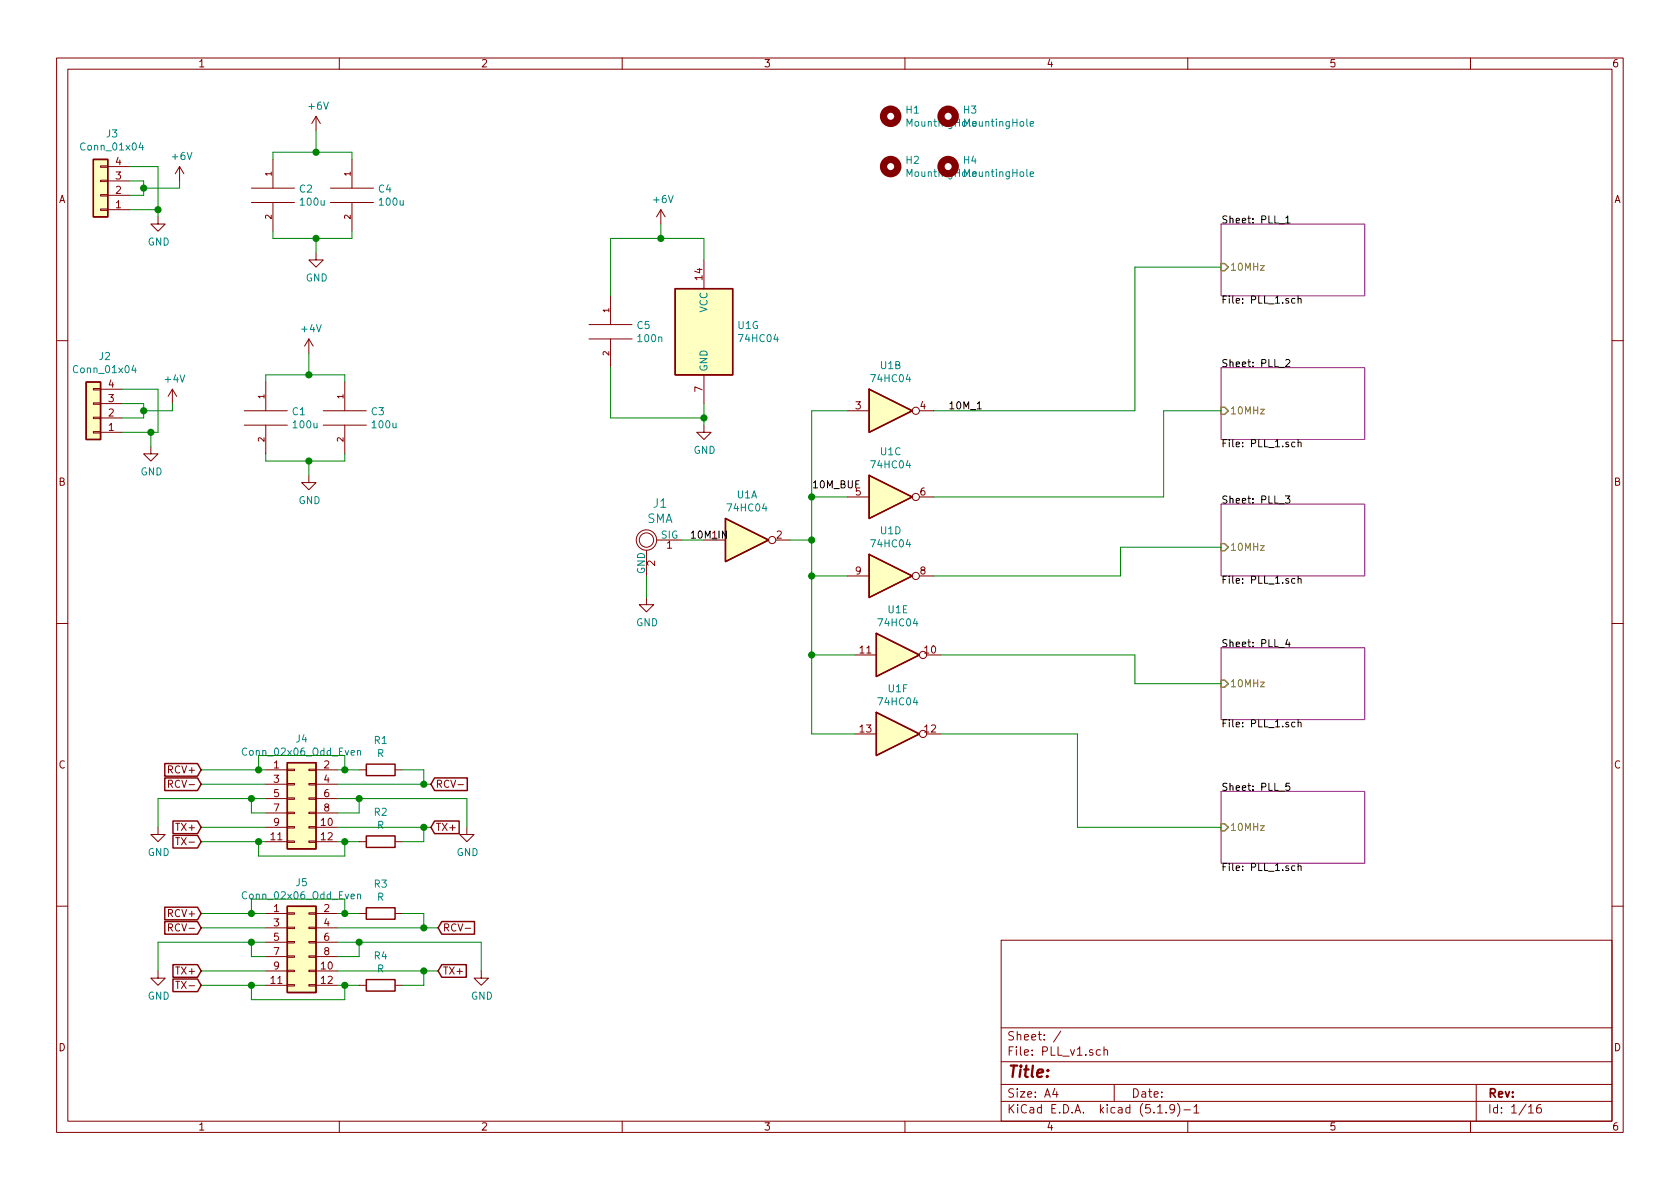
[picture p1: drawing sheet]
<svg xmlns="http://www.w3.org/2000/svg" width="297mm" height="210mm" viewBox="0 0 297 210" stroke-linecap="round" stroke-linejoin="round" font-family="sans-serif">
<g fill="none" stroke="#840000" stroke-width=".18">
<path d="M10 10.3h277v189.9h-277zM12 12.2h273v186.1h-273zM60 10.3v1.9M110 10.3v1.9M160 10.3v1.9M210 10.3v1.9M260 10.3v1.9M17.8 29.3h1.2v.3h-1.2zM17.8 31.9h1.2v.2h-1.2zM17.8 37h1.2v.2h-1.2zM17.8 34.4h1.2v.3h-1.2zM19 37.1h3.9"/>
<path d="M19 34.5h3.9M19 32h3.9M19 29.5h3.9M27.9 38.3v1.3h1.3l-1.3 1.3-1.2-1.3h1.2M31.7 29.5l-.7 1.2M31.7 29.5v2.5M31.7 29.5l.8 1.2M44.4 35.8h7.7M44.4 33.3h7.7M48.3 28.2v5.1M48.3 35.8v5.1M55.9 20.6l-.8 1.2"/>
<path d="M55.9 20.6v2.5M55.9 20.6l.7 1.2M58.4 35.8h7.6M58.4 33.3h7.6M62.2 28.2v5.1M62.2 35.8v5.1M116.8 37.1l-.7 1.2M116.8 37.1v2.5M116.8 37.1l.8 1.2M54.6 59.9l-.8 1.3M54.6 59.9v2.6M54.6 59.9l.8 1.3"/>
<path d="M55.9 44.7v1.3h1.2l-1.2 1.2-1.3-1.2h1.3M104.1 59.9h7.7M104.1 57.4h7.7M107.9 52.3v5.1M107.9 59.9v5.1M124.5 46v5M10 60.2h2M16.5 68.7h1.3v.3h-1.3zM16.5 71.2h1.3v.3h-1.3zM16.5 76.3h1.3v.3h-1.3zM16.5 73.8h1.3v.2h-1.3zM17.8 76.4h3.8"/>
<path d="M17.8 73.9h3.8M17.8 71.4h3.8M17.8 68.8h3.8M26.7 79v1.3h1.2l-1.2 1.2-1.3-1.2h1.3M30.5 68.8l-.8 1.3M30.5 68.8v2.6M30.5 68.8l.7 1.3M43.2 75.2h7.6M43.2 72.6h7.6M47 67.6v5M47 75.2v5.1M57.1 75.2h7.7"/>
<path d="M57.1 72.6h7.7M61 67.6v5M61 75.2v5.1M124.5 75.2v1.2h1.2l-1.2 1.3-1.3-1.3h1.3M124.5 66.3v5.1M149.9 72.6h3.8M162.6 72.6h2.5M285 60.2h2M54.6 84.1v1.2h1.3l-1.3 1.3-1.3-1.3h1.3M114.3 97.4v4.4M116.2 95.5h4.4M124.5 95.5h3.8"/>
<path d="M137.2 95.5h2.5M149.9 87.9h3.8M162.6 87.9h2.5M10 110.3h2M114.3 105.7v1.2h1.3l-1.3 1.3-1.3-1.3h1.3M149.9 101.8h3.8M151.1 115.8h3.8M162.6 101.8h2.5M163.8 115.8h2.6M285 110.3h2M29.8 138.6l.7-.1v-.4l-.2-.1h-.5v1.2M47 136.1h3.8"/>
<path d="M47 138.7h3.8M50.8 138.6h1.3v.2h-1.3zM50.8 136h1.3v.3h-1.3zM54.6 138.6h1.3v.2h-1.3zM54.6 136h1.3v.3h-1.3zM55.9 136.1h3.8M55.9 138.7h3.8M63.5 136.1h1.3M69.8 136.1h1.3M81 138.8h.9M151.1 129.8h3.8M163.8 129.8h2.6"/>
<path d="M27.9 146.3v1.3h1.3l-1.3 1.2-1.2-1.2h1.2M31.1 148.1h.7M47 148.8h3.8M47 146.3h3.8M47 141.2h3.8M47 143.8h3.8M50.8 146.2h1.3v.2h-1.3zM50.8 148.7h1.3v.3h-1.3zM50.8 143.6h1.3v.3h-1.3zM50.8 141.1h1.3v.2h-1.3zM54.6 146.2h1.3v.2h-1.3zM54.6 148.7h1.3v.3h-1.3z"/>
<path d="M54.6 143.6h1.3v.3h-1.3zM54.6 141.1h1.3v.2h-1.3zM55.9 148.8h3.8M55.9 146.3h3.8M55.9 141.2h3.8M55.9 143.8h3.8M63.5 148.8h1.3M69.8 148.8h1.3M82.5 146.3v1.3h1.3l-1.3 1.2-1.2-1.2h1.2M10 160.2h2M27.9 171.7v1.3h1.3l-1.3 1.2-1.2-1.2h1.2M29.8 164l.7-.1v-.4l-.2-.1h-.5v1.2"/>
<path d="M31.1 173.5h.7M47 174.2h3.8M47 161.5h3.8M47 171.7h3.8M47 164.1h3.8M47 166.6h3.8M47 169.2h3.8M50.8 171.6h1.3v.2h-1.3zM50.8 174.1h1.3v.3h-1.3zM50.8 169h1.3v.3h-1.3zM50.8 164h1.3v.2h-1.3zM50.8 161.4h1.3v.3h-1.3z"/>
<path d="M50.8 166.5h1.3v.2h-1.3zM54.6 171.6h1.3v.2h-1.3zM54.6 174.1h1.3v.3h-1.3zM54.6 169h1.3v.3h-1.3zM54.6 164h1.3v.2h-1.3zM54.6 161.4h1.3v.3h-1.3zM54.6 166.5h1.3v.2h-1.3zM55.9 174.2h3.8M55.9 161.5h3.8M55.9 171.7h3.8M55.9 164.1h3.8M55.9 166.6h3.8"/>
<path d="M55.9 169.2h3.8M63.5 174.2h1.3M63.5 161.5h1.3M69.8 174.2h1.3M69.8 161.5h1.3M82.2 164.2h1M85.1 171.7v1.3h1.3l-1.3 1.2-1.3-1.2h1.3M177 166.3h108v32h-108zM285 160.2h2M60 198.3v1.9M110 198.3v1.9M160 198.3v1.9"/>
<path d="M177 194.8h108M177 191.8h108M177 187.8h108M177 181.8h108M186.5 192.5l-.4 1h1M186.8 193v1M187.6 182.3l-1.3 2M194.6 185.7l-.5-.1-.3 .3 .1 .6 .2 .1 .5-.1M195.2 185.7l.2-.1 .4 .1v.9M195.2 185.1v1.5M197 191.8v3M204.7 196.8h.8"/>
<path d="M206.2 196.7v.1M207.7 196l-.1 .1a.48 .48 0 0 1-.6 .1l-.2-.2 .2-.6a.48 .48 0 0 1 .6 .1 1.27 1.27 0 0 1-.2 1.2l-.4 .1M208.2 195.1a1.71 1.71 0 0 1 0 2.3M209.3 196.3h1.2M210 198.3v1.9M211.1 195.8l.4-.5v1.5M211.1 196.8h.9M260 198.3v1.9M261 191.8v6.5M270.3 195.8l.4-.5v1.5M270.3 196.8h.8M272.4 195.3a.62 .62 0 0 0-.7 .7l.1 .7 .2 .1 .5-.1v-.5l-.1-.2-.4-.1-.3 .3"/>
<circle cx="161.9" cy="72.6" r=".63"/>
<circle cx="114.3" cy="95.5" r="1.8"/>
<circle cx="114.3" cy="95.5" r="1.27"/>
<circle cx="136.5" cy="95.5" r=".63"/>
<circle cx="161.9" cy="87.9" r=".63"/>
<circle cx="161.9" cy="101.8" r=".63"/>
<circle cx="163.2" cy="115.8" r=".63"/>
<circle cx="163.2" cy="129.8" r=".63"/>
</g>
<path d="M215.9 39.6h25.4v12.7h-25.4zM215.9 65h25.4v12.7h-25.4zM215.9 89.1h25.4v12.7h-25.4zM215.9 114.5h25.4v12.7h-25.4zM215.9 139.9h25.4v12.7h-25.4z" fill="none" stroke="#840084" stroke-width=".18"/>
<g fill="none" stroke="#000" stroke-width=".18">
<path d="M226.1 39.6h1M227.3 38.5l.4-.3v1.2M227.3 39.4h.8M229 52.8h-.4l-.2 .2 .1 .6h.5M229.5 52.9l.2-.1h.3v.8M229.5 52.3v1.3M172.8 72.3h.7M227.3 63.7l.5-.1 .3 .3-.8 .9h.8M229 78.2h-.4l-.2 .2 .1 .6h.5M229.5 78.3l.2-.1h.3v.8M229.5 77.7v1.3M227.3 87.7h.8l-.5 .5 .4 .1 .1 .4-.3 .3-.5-.2"/>
<path d="M227.6 113l-.3 .9h.8M227.9 113.5v.9M229 102.4l-.4-.1-.2 .2 .1 .6h.5M229.5 102.4l.2-.1 .3 .1v.7M229.5 101.9v1.2M228 138.5h-.6l-.1 .6 .5-.1 .3 .2v.3l-.3 .3-.5-.2M229 127.8l-.4-.1-.2 .2 .1 .6h.5M229.5 127.8l.2-.1 .3 .1v.7M229.5 127.3v1.2M229 153.2l-.4-.1-.2 .2 .1 .6h.5M229.5 153.2l.2-.1 .3 .1v.7M229.5 152.7v1.2"/>
</g>
<path d="M215.9 46.6h.6l.7 .6-.7 .7h-.6zM215.9 72h.6l.7 .6-.7 .7h-.6zM215.9 96.1h.6l.7 .7-.7 .6h-.6zM215.9 120.3h.6l.7 .6-.7 .6h-.6zM215.9 145.7h.6l.7 .6-.7 .6h-.6z" fill="none" stroke="#848400" stroke-width=".25"/>
<g fill="none" stroke="#840000" stroke-width=".25">
<path d="M16.5 28.2h2.5v10.1h-2.5zM119.4 51h10.1v15.3h-10.1zM15.2 67.6h2.6v10.1h-2.6zM153.7 68.8l7.6 3.8-7.6 3.8zM128.3 91.7l7.6 3.8-7.6 3.8zM153.7 98l7.6 3.8-7.6 3.9zM153.7 84.1l7.6 3.8-7.6 3.8zM154.9 112l7.7 3.8-7.7 3.8zM29.1 135h5.8l.7 1.1-.7 1.2h-5.8zM29.1 137.6h5.8l.7 1.1-.7 1.1h-5.8zM50.8 134.9h5.1v15.2h-5.1zM64.8 135.1h5v2.1h-5z"/>
<path d="M76.8 137.6h5.8v2.2h-5.8l-.6-1.1zM154.9 126l7.7 3.8-7.7 3.8zM30.6 145.2h4.3l.7 1.1-.7 1.1h-4.3zM30.6 147.7h4.3l.7 1.1-.7 1.2h-4.3zM64.8 147.8h5v2.1h-5zM76.8 145.2h4.4v2.2h-4.4l-.6-1.1zM29.1 160.4h5.8l.7 1.1-.7 1.2h-5.8zM29.1 163h5.8l.7 1.1-.7 1.1h-5.8zM30.6 173.1h4.3l.7 1.1-.7 1.2h-4.3zM30.6 170.6h4.3l.7 1.1-.7 1.1h-4.3zM50.8 160.3h5.1v15.2h-5.1zM64.8 173.2h5v2.1h-5z"/>
<path d="M64.8 160.5h5v2.1h-5zM78.1 163h5.8v2.2h-5.8l-.6-1.1zM78.1 170.6h4.3v2.2h-4.3l-.6-1.1z"/>
</g>
<g fill="#ffffc2" stroke="#ffffc2" stroke-width=".18">
<path d="M128.3 91.7l7.6 3.8-7.6 3.8z"/>
<path d="M119.4 51h10.1v15.3h-10.1z"/>
<path d="M154.9 126l7.7 3.8-7.7 3.8z"/>
<path d="M50.8 134.9h5.1v15.2h-5.1z"/>
<path d="M50.8 160.3h5.1v15.2h-5.1z"/>
<path d="M16.5 28.2h2.5v10.1h-2.5z"/>
<path d="M15.2 67.6h2.6v10.1h-2.6z"/>
<path d="M153.7 98l7.6 3.8-7.6 3.9z"/>
<path d="M154.9 112l7.7 3.8-7.7 3.8z"/>
<path d="M153.7 68.8l7.6 3.8-7.6 3.8z"/>
<path d="M153.7 84.1l7.6 3.8-7.6 3.8z"/>
</g>
<path d="M24.9 25.2l-.3 .9h.8M25.2 25.7v.8M182.1 21.9l.7-.1-.1-.3h-.4l-.2 .2 .1 .6h.5M182.1 30.8l.7-.1-.1-.3h-.4l-.2 .2 .1 .6h.5M23.6 64.6l-.3 .9h.8M23.9 65.1v.8M63.2 132.8l.2-.1 .3 .1 .1 .7M63.2 132.7v.8M63.2 158.2l.2-.1 .3 .1 .1 .7M63.2 158.1v.8" fill="none" stroke="#008484" stroke-width=".18"/>
<g fill="none" stroke="#840000" stroke-width="1.3">
<circle cx="157.5" cy="29.5" r="1.27"/>
<circle cx="157.5" cy="20.6" r="1.27"/>
<circle cx="167.6" cy="29.5" r="1.27"/>
<circle cx="167.6" cy="20.6" r="1.27"/>
</g>
<g fill="none" stroke="#008400" stroke-width=".18">
<path d="M22.9 29.5h5v8.8M22.9 32h2.5v2.5h-2.5M22.9 37.1h5M31.7 32v1.3h-6.3M48.3 28.2v-1.3h13.9v1.3M55.9 23.1v3.8M116.8 39.6v2.6M48.3 40.9v1.3h13.9v-1.3M55.9 42.2v2.5M124.5 46v-3.8h-16.6v10.1M215.9 47.2h-15.2v25.4h-35.6M21.6 71.4h3.8v2.5h-3.8"/>
<path d="M21.6 68.8h6.3v7.6h-6.3M26.7 76.4v2.6M30.5 71.4v1.2h-5.1M47 67.6v-1.3h14v1.3M54.6 62.5v3.8M107.9 65v8.9h16.6M124.5 71.4v3.8M149.9 72.6h-6.4v57.2h7.6M215.9 72.6h-10.2v15.3h-40.6M47 80.3v1.2h14v-1.2M54.6 81.5v2.6M120.6 95.5h3.9"/>
<path d="M139.7 95.5h3.8M143.5 87.9h6.4M215.9 96.8h-17.8v5h-33M114.3 101.8v3.9M143.5 115.8h7.6M143.5 101.8h6.4M166.4 115.8h34.3v5.1h15.2M35.6 136.1h11.4M35.6 138.7h11.4M45.7 136.1v-2.5h15.3v2.5M59.7 136.1h3.8M59.7 138.7h16.5"/>
<path d="M71.1 136.1h3.8v2.6M166.4 129.8h24.1v16.5h25.4M35.6 148.8h11.4M35.6 146.3h11.4M44.4 141.2v2.6h2.6M45.7 148.8v2.6h15.3v-2.6M47 141.2h-19.1v5.1M59.7 148.8h3.8M59.7 146.3h16.5M59.7 141.2h22.8v5.1M63.5 141.2v2.6h-3.8M74.9 146.3v2.5h-3.8"/>
<path d="M35.6 161.5h11.4M35.6 174.2h11.4M35.6 171.7h11.4M35.6 164.1h11.4M44.4 161.5v-2.5h16.6v2.5M44.4 174.2v2.6h16.6v-2.6M44.4 166.6v2.6h2.6M47 166.6h-19.1v5.1M59.7 161.5h3.8M59.7 174.2h3.8M59.7 171.7h17.8M59.7 164.1h17.8"/>
<path d="M59.7 166.6h25.4v5.1M63.5 166.6v2.6h-3.8M71.1 161.5h3.8v2.6M74.9 171.7v2.5h-3.8"/>
</g>
<g fill="#008400" stroke="#008400" stroke-width=".25">
<circle cx="74.9" cy="164.1" r=".51"/>
<circle cx="44.5" cy="161.5" r=".51"/>
<circle cx="55.9" cy="26.9" r=".51"/>
<circle cx="55.9" cy="42.2" r=".51"/>
<circle cx="44.5" cy="141.2" r=".51"/>
<circle cx="143.5" cy="115.8" r=".51"/>
<circle cx="44.5" cy="166.6" r=".51"/>
<circle cx="54.6" cy="66.3" r=".51"/>
<circle cx="54.6" cy="81.5" r=".51"/>
<circle cx="124.5" cy="73.9" r=".51"/>
<circle cx="116.8" cy="42.2" r=".51"/>
<circle cx="143.5" cy="101.8" r=".51"/>
<circle cx="143.5" cy="95.5" r=".51"/>
<circle cx="74.9" cy="171.7" r=".51"/>
<circle cx="44.5" cy="174.2" r=".51"/>
<circle cx="61" cy="174.2" r=".51"/>
<circle cx="27.9" cy="37.1" r=".51"/>
<circle cx="61" cy="161.5" r=".51"/>
<circle cx="45.7" cy="148.8" r=".51"/>
<circle cx="61" cy="148.8" r=".51"/>
<circle cx="45.7" cy="136.1" r=".51"/>
<circle cx="61" cy="136.1" r=".51"/>
<circle cx="74.9" cy="138.7" r=".51"/>
<circle cx="74.9" cy="146.3" r=".51"/>
<circle cx="63.5" cy="141.2" r=".51"/>
<circle cx="63.5" cy="166.6" r=".51"/>
<circle cx="25.4" cy="33.3" r=".51"/>
<circle cx="143.5" cy="87.9" r=".51"/>
<circle cx="25.4" cy="72.6" r=".51"/>
<circle cx="26.7" cy="76.4" r=".51"/>
</g>
<text font-size="2.8" fill="#840000" x="178" y="190.5">Title:</text>
<g font-size="2.1" fill="#008484">
<text x="115.5" y="89.8">J1</text>
<text x="114.4" y="92.5">SMA</text>
</g>
<g font-size="2.1" fill="#840000">
<text x="178" y="184">Sheet: /</text>
<text x="178" y="186.7">File: PLL_v1.sch</text>
<text x="178" y="196.9">KiCad E.D.A. kicad (5.1.9)-1</text>
<text x="178" y="194.1">Size: A4</text>
<text x="200" y="194.1">Date:</text>
<text x="263" y="194.1">Rev:</text>
<text x="263" y="196.9">Id: 1/16</text>
</g>
<g font-size="1.8" fill="#840000">
<text x="35" y="11.9">1</text>
<text x="85" y="11.9">2</text>
<text x="135" y="11.9">3</text>
<text x="185" y="11.9">4</text>
<text x="235" y="11.9">5</text>
<text x="285" y="11.9">6</text>
<text x="20.5" y="29.2">4</text>
<text x="10.4" y="35.9">A</text>
<text x="20.5" y="34.3">2</text>
<text x="20.5" y="31.7">3</text>
<text x="285.4" y="35.9">A</text>
<text x="20.5" y="36.8">1</text>
<text x="124.2" y="49.5" transform="rotate(-90 124.2 49.5)">14</text>
<text x="19.2" y="71.1">3</text>
<text x="19.2" y="68.6">4</text>
<text x="124.2" y="69.3" transform="rotate(-90 124.2 69.3)">7</text>
<text x="19.2" y="76.2">1</text>
<text x="19.2" y="73.7">2</text>
<text x="151.3" y="72.4">3</text>
<text x="162.7" y="72.4">4</text>
<text x="10.4" y="85.9">B</text>
<text x="151.3" y="87.6">5</text>
<text x="162.7" y="87.6">6</text>
<text x="285.4" y="85.9">B</text>
<text x="137.3" y="95.2">2</text>
<text x="115.8" y="100.1" transform="rotate(-90 115.8 100.1)">2</text>
<text x="117.9" y="97">1</text>
<text x="151.3" y="101.6">9</text>
<text x="162.7" y="101.6">8</text>
<text x="152.1" y="115.6">11</text>
<text x="163.5" y="115.6">10</text>
<text x="152.1" y="129.5">13</text>
<text x="163.5" y="129.5">12</text>
<text x="10.4" y="135.9">C</text>
<text x="30" y="136.8">RCV+</text>
<text x="48.4" y="135.9">1</text>
<text x="57.3" y="135.9">2</text>
<text x="285.4" y="135.9">C</text>
<text x="30.5" y="139.3">RCV-</text>
<text x="48.4" y="138.4">3</text>
<text x="48.4" y="141">5</text>
<text x="48.4" y="143.5">7</text>
<text x="57.3" y="138.4">4</text>
<text x="57.3" y="141">6</text>
<text x="57.3" y="143.5">8</text>
<text x="77" y="139.3">RCV-</text>
<text x="31.5" y="146.9">TX+</text>
<text x="31.9" y="149.5">TX-</text>
<text x="47.9" y="148.6">11</text>
<text x="48.4" y="146">9</text>
<text x="56.8" y="146">10</text>
<text x="56.8" y="148.6">12</text>
<text x="77" y="146.9">TX+</text>
<text x="48.4" y="161.3">1</text>
<text x="57.3" y="161.3">2</text>
<text x="30" y="162.2">RCV+</text>
<text x="30.5" y="164.7">RCV-</text>
<text x="48.4" y="163.8">3</text>
<text x="48.4" y="166.4">5</text>
<text x="57.3" y="163.8">4</text>
<text x="57.3" y="166.4">6</text>
<text x="78.3" y="164.7">RCV-</text>
<text x="31.5" y="172.3">TX+</text>
<text x="47.9" y="174">11</text>
<text x="48.4" y="168.9">7</text>
<text x="48.4" y="171.4">9</text>
<text x="56.8" y="171.4">10</text>
<text x="56.8" y="174">12</text>
<text x="57.3" y="168.9">8</text>
<text x="78.3" y="172.3">TX+</text>
<text x="31.9" y="174.9">TX-</text>
<text x="10.4" y="185.9">D</text>
<text x="285.4" y="185.9">D</text>
<text x="35" y="199.9">1</text>
<text x="85" y="199.9">2</text>
<text x="135" y="199.9">3</text>
<text x="185" y="199.9">4</text>
<text x="235" y="199.9">5</text>
<text x="285" y="199.9">6</text>
</g>
<g font-size="1.8" fill="#008484">
<text x="54.7" y="19.4">+6V</text>
<text x="160.2" y="20.1">H1</text>
<text x="160.6" y="22.4">MountingHoleMountingHole</text>
<text x="170.4" y="20.1">H3</text>
<text x="14.6" y="26.6">Conn_01x04</text>
<text x="18.8" y="24.3">J3</text>
<text x="30.5" y="28.3">+6V</text>
<text x="160.2" y="29">H2</text>
<text x="170.4" y="29">H4</text>
<text x="53" y="34.1">C2</text>
<text x="67" y="34.1">C4</text>
<text x="115.6" y="35.9">+6V</text>
<text x="160.6" y="31.3">MountingHoleMountingHole</text>
<text x="53.2" y="36.4">100u</text>
<text x="67.2" y="36.4">100u</text>
<text x="26.1" y="43.4">GND</text>
<text x="54.1" y="49.8">GND</text>
<text x="53.4" y="58.8">+4V</text>
<text x="112.7" y="58.2">C5</text>
<text x="125.1" y="55.3" transform="rotate(-90 125.1 55.3)">VCC</text>
<text x="130.5" y="58.2">U1G</text>
<text x="13.3" y="66">Conn_01x04</text>
<text x="17.6" y="63.7">J2</text>
<text x="112.9" y="60.5">100n</text>
<text x="125.1" y="65.8" transform="rotate(-90 125.1 65.8)">GND</text>
<text x="130.9" y="60.5">74HC04</text>
<text x="155.7" y="65.3">U1B</text>
<text x="29.3" y="67.7">+4V</text>
<text x="154.3" y="67.6">74HC04</text>
<text x="51.7" y="73.4">C1</text>
<text x="52" y="75.7">100u</text>
<text x="65.7" y="73.4">C3</text>
<text x="65.9" y="75.7">100u</text>
<text x="122.6" y="80.3">GND</text>
<text x="154.3" y="82.8">74HC04</text>
<text x="155.7" y="80.5">U1C</text>
<text x="24.8" y="84.1">GND</text>
<text x="52.8" y="89.1">GND</text>
<text x="130.3" y="88.1">U1A</text>
<text x="116.9" y="95.2">SIG</text>
<text x="128.9" y="90.4">74HC04</text>
<text x="155.7" y="94.5">U1D</text>
<text x="114" y="101.5" transform="rotate(-90 114 101.5)">GND</text>
<text x="154.3" y="96.8">74HC04</text>
<text x="112.5" y="110.7">GND</text>
<text x="155.5" y="110.8">74HC04</text>
<text x="157" y="108.5">U1E</text>
<text x="155.5" y="124.7">74HC04</text>
<text x="157.1" y="122.4">U1F</text>
<text x="52.4" y="131.3">J4</text>
<text x="66.2" y="131.6">R1</text>
<text x="43.3" y="133.6">Conn_02x06_Odd_Even</text>
<text x="66.7" y="133.9">R</text>
<text x="66.2" y="144.3">R2</text>
<text x="66.7" y="146.6">R</text>
<text x="26.1" y="151.4">GND</text>
<text x="80.7" y="151.4">GND</text>
<text x="43.3" y="159">Conn_02x06_Odd_Even</text>
<text x="52.4" y="156.7">J5</text>
<text x="66.2" y="157">R3</text>
<text x="66.7" y="159.3">R</text>
<text x="66.2" y="169.7">R4</text>
<text x="66.7" y="172">R</text>
<text x="26.1" y="176.8">GND</text>
<text x="83.3" y="176.8">GND</text>
</g>
<g font-size="1.8">
<text x="215.9" y="39.5">Sheet: PLL_1</text>
<text x="215.9" y="53.7">File: PLL_1.sch</text>
<text x="215.9" y="64.9">Sheet: PLL_2</text>
<text x="167.6" y="72.4">10M_1</text>
<text x="215.9" y="79.1">File: PLL_1.sch</text>
<text x="143.5" y="86.4">10M_BUF</text>
<text x="215.9" y="89">Sheet: PLL_3</text>
<text x="121.9" y="95.2">10M_IN</text>
<text x="125.9" y="95.2">1</text>
<text x="215.9" y="103.2">File: PLL_1.sch</text>
<text x="215.9" y="114.4">Sheet: PLL_4</text>
<text x="215.9" y="128.6">File: PLL_1.sch</text>
<text x="215.9" y="139.8">Sheet: PLL_5</text>
<text x="215.9" y="154">File: PLL_1.sch</text>
</g>
<g font-size="1.8" fill="#848400">
<text x="217.4" y="47.9">10MHz</text>
<text x="217.4" y="73.3">10MHz</text>
<text x="217.4" y="97.4">10MHz</text>
<text x="217.4" y="121.5">10MHz</text>
<text x="217.4" y="146.9">10MHz</text>
</g>
<g font-size="1.4" fill="#840000">
<text x="48" y="31.1" transform="rotate(-90 48 31.1)">1</text>
<text x="62" y="31.1" transform="rotate(-90 62 31.1)">1</text>
<text x="48" y="38.7" transform="rotate(-90 48 38.7)">2</text>
<text x="62" y="38.7" transform="rotate(-90 62 38.7)">2</text>
<text x="107.7" y="55.2" transform="rotate(-90 107.7 55.2)">1</text>
<text x="107.7" y="62.9" transform="rotate(-90 107.7 62.9)">2</text>
<text x="46.7" y="70.5" transform="rotate(-90 46.7 70.5)">1</text>
<text x="60.7" y="70.5" transform="rotate(-90 60.7 70.5)">1</text>
<text x="46.7" y="78.1" transform="rotate(-90 46.7 78.1)">2</text>
<text x="60.7" y="78.1" transform="rotate(-90 60.7 78.1)">2</text>
</g>
</svg>
